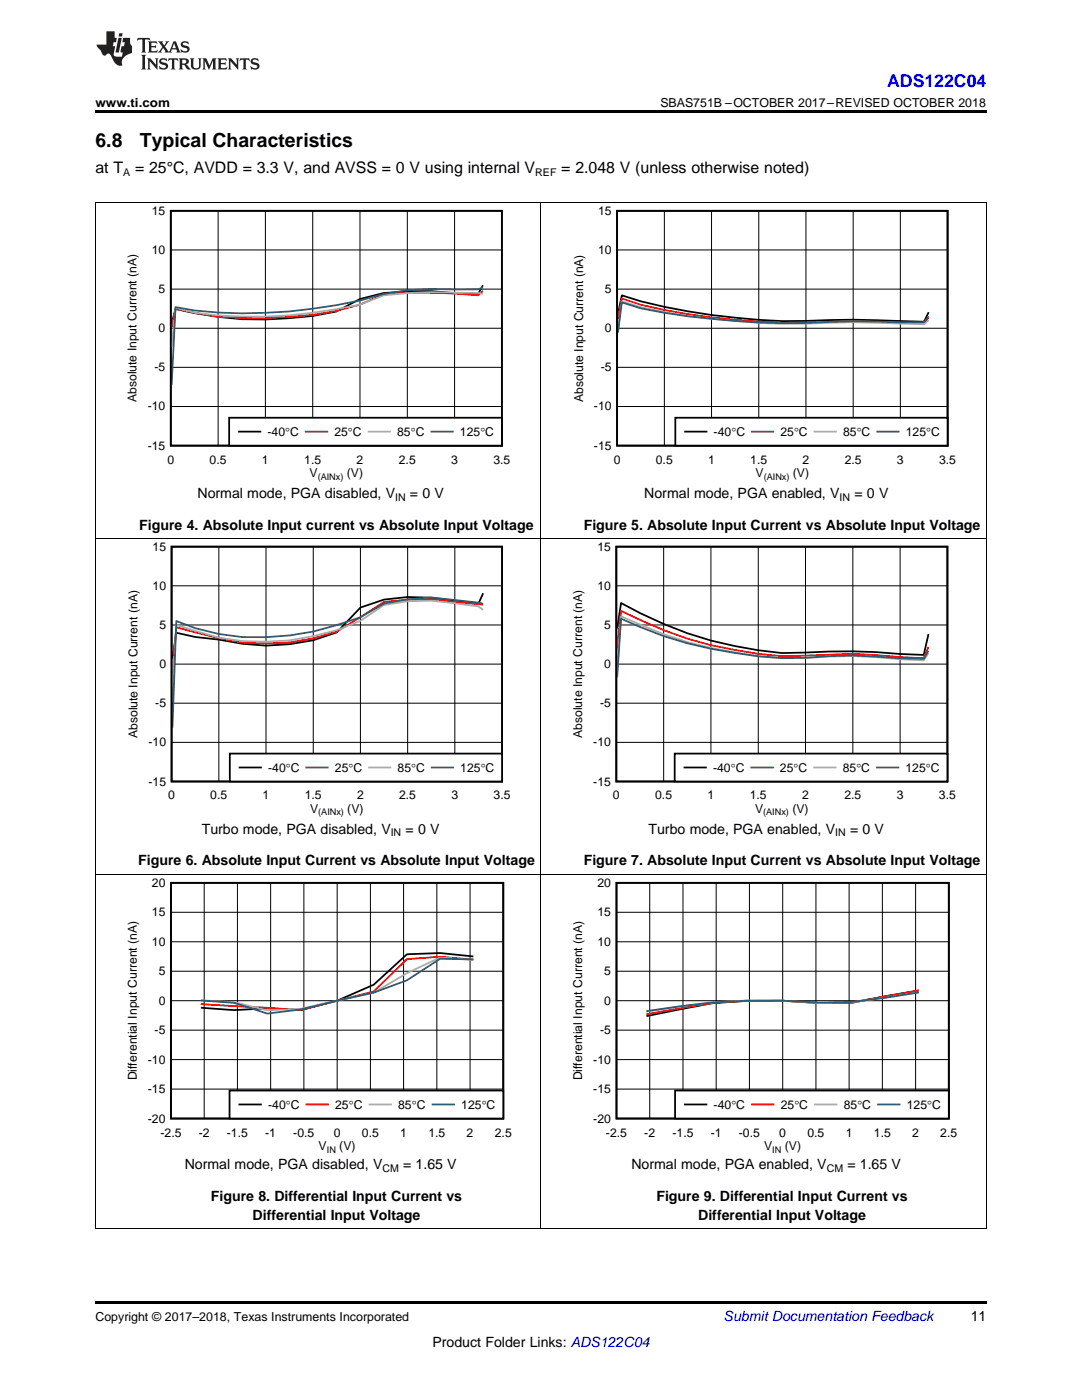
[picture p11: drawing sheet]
<svg xmlns="http://www.w3.org/2000/svg" width="216mm" height="279mm" viewBox="0 0 216 279" stroke-linecap="round" stroke-linejoin="round" font-family="sans-serif">
<path d="M19 259.7h177.8v.5h-177.8z" fill="#000"/>
<g fill="none" stroke="#000" stroke-width=".2">
<path d="M19.1 174.4v70.8M40.7 176.2v47M47.4 176.2v47M54 176.2v47M60.6 176.2v47M67.3 176.2v47M73.9 176.2v47M80.5 176.2v47M87.2 176.2v47M93.8 176.2v47M107.9 174.4v70.8M196.8 174.4v70.8"/>
<path d="M34.1 199.7h66.3M34.1 193.8h66.3M34.1 188h66.3M34.1 182.1h66.3M34.1 217.4h66.3M34.1 211.5h66.3M34.1 205.6h66.3M19 245.2h177.8"/>
</g>
<path d="M34.1 176.2h66.3v47h-66.3zM94.5 190.9l-6.7-.7-6.6 .2-6.6 6.1-7.3 3.2-7.3 1.9-6.7-.4-6.6 .4-6.6-.5" fill="none" stroke="#000" stroke-width=".35"/>
<path d="M94.5 191.5l-6.7-.6-6.6 .5-6.6 6.5-14.6 3.7-19.9-1.2" fill="none" stroke="#f00" stroke-width=".35"/>
<path d="M94.5 191.6l-6.7-.5-6.6 3.1-6.6 3.9-14.6 3.2-6.7 .3-6.6-1.6-6.6-.4" fill="none" stroke="#aaa" stroke-width=".35"/>
<path d="M94.5 191.5l-6.7-.2-6.6 4.3-6.6 2.5-14.6 3.4-6.7 .8-6.6-2.2-6.6-.4" fill="none" stroke="#295c75" stroke-width=".35"/>
<path d="M45.8 217.6h54.6v5.6h-54.6z" fill-rule="evenodd" fill="#fff"/>
<path d="M123 176.2h66.3v47h-66.3zM183.4 197.7l-13.3 2.4-6.6 .1-7.3-.5-7.3 .1-6.7 .4-13.2 2.6M45.8 217.6h54.6v5.6h-54.6zM47.8 220.4h4.3" fill="none" stroke="#000" stroke-width=".35"/>
<path d="M183.4 197.7l-13.3 2.3-6.6 .2-7.3-.5h-7.3l-6.7 .4-13.2 2.3M61.2 220.4h4.2" fill="none" stroke="#f00" stroke-width=".35"/>
<path d="M183.4 198l-13.3 2-6.6 .2a118.6 118.6 0 0 0-34.5 1.7M73.7 220.4h4.3" fill="none" stroke="#aaa" stroke-width=".35"/>
<path d="M183.4 198.1l-6.7 1-6.6 .9-6.6 .1a135.2 135.2 0 0 0-34.5 1.7M86.3 220.4h4.3" fill="none" stroke="#295c75" stroke-width=".35"/>
<g fill="none" stroke="#000" stroke-width=".2">
<path d="M129.6 176.2v47M136.3 176.2v47M142.9 176.2v47M149.5 176.2v47M156.2 176.2v47M162.8 176.2v47M169.4 176.2v47M176.1 176.2v47M182.7 176.2v47M123 199.7h66.3M123 193.8h66.3M123 188h66.3"/>
<path d="M123 182.1h66.3M123 217.4h66.3M123 211.5h66.3M123 205.6h66.3"/>
</g>
<path d="M134.7 217.6h54.6v5.6h-54.6z" fill-rule="evenodd" fill="#fff"/>
<path d="M34.2 109.1h66v46.9h-66zM96.4 118.4l-.9 2.1-9.4-1.2-4.8-.2-4.7 .6-4.7 1.6-4.7 4.9a38.6 38.6 0 0 1-23.5 1.4l-4.7-.5-3.8-.8-.8 5.2M134.7 217.6h54.6v5.6h-54.6zM136.7 220.4h4.3" fill="none" stroke="#000" stroke-width=".35"/>
<path d="M96.4 120.7l-10.3-1.1-4.8 .1-4.7 .4-9.4 5.9a41.3 41.3 0 0 1-23.5 1.3l-8.5-2.1-.8 7.9M150.1 220.4h4.2" fill="none" stroke="#f00" stroke-width=".35"/>
<path d="M96.4 121.7l-.9-.7-4.7-.6-4.7-.5-4.8 .1-4.7 .7-4.7 3.2a47 47 0 0 1-28.2 3.4l-8.5-2.6-.8 12.4M162.6 220.4h4.3" fill="none" stroke="#aaa" stroke-width=".35"/>
<path d="M96.4 120.5l-.9-.2-9.4-1.1-4.8 .4-4.7 .9-4.7 2.7a55.6 55.6 0 0 1-23.5 3.9l-4.7-.6-4.7-1.1-3.8-1.5-.8 21.4M175.2 220.4h4.3" fill="none" stroke="#295c75" stroke-width=".35"/>
<g fill="none" stroke="#000" stroke-width=".2">
<path d="M19.1 107.4v67.1M34.2 116.9h66M43.7 109.1v46.9M53.1 109.1v46.9M62.5 109.1v46.9M71.9 109.1v46.9M81.3 109.1v46.9M90.8 109.1v46.9M107.9 107.4v67.1M196.8 107.4v67.1M34.2 132.5h66M34.2 124.7h66"/>
<path d="M34.2 148.2h66M34.2 140.3h66M19 174.4h177.8"/>
</g>
<path d="M45.9 150.4h54.3v5.6h-54.3z" fill-rule="evenodd" fill="#fff"/>
<path d="M123 109.1h66v46.9h-66zM123.2 125.4l.7-5.1a76.6 76.6 0 0 0 32.1 10l4.7-.1a114.9 114.9 0 0 1 18.9 .3l4.7 .2 1-4.2M45.9 150.4h54.3v5.6h-54.3zM47.8 153.2h4.3" fill="none" stroke="#000" stroke-width=".35"/>
<path d="M185.3 129.1l-1 2.3-14.1-.9-14.2 .5a79.5 79.5 0 0 1-32.1-9.1l-.7 7.5M61.1 153.2h4.3" fill="none" stroke="#f00" stroke-width=".35"/>
<path d="M185.3 130.3l-1 1.5-4.7-.2a87.4 87.4 0 0 0-18.9-.3l-4.7 .1a86.6 86.6 0 0 1-32.1-8.4l-.7 9.7M73.6 153.2h4.3" fill="none" stroke="#aaa" stroke-width=".35"/>
<path d="M185.3 129.9l-1 1.6-4.7-.1a86.7 86.7 0 0 0-18.9-.1 74.5 74.5 0 0 1-18.8-1.8 74.5 74.5 0 0 1-18-6l-.7 11.7M86.1 153.2h4.3" fill="none" stroke="#295c75" stroke-width=".35"/>
<path d="M123 116.9h66.1M132.4 109.1v46.9M141.9 109.1v46.9M151.3 109.1v46.9M160.7 109.1v46.9M170.2 109.1v46.9M179.6 109.1v46.9M123 132.5h66.1M123 124.7h66.1M123 148.2h66.1M123 140.3h66.1" fill="none" stroke="#000" stroke-width=".2"/>
<path d="M134.6 150.4h54.4v5.6h-54.4z" fill-rule="evenodd" fill="#fff"/>
<path d="M34.1 42.1h66v46.8h-66zM96.4 56.9l-1 1.8-4.7-.2-4.7-.4h-4.7l-4.8 .4-4.7 1.2-4.7 2.5a71.3 71.3 0 0 1-32.1-.5l-.7 2.8M134.6 150.4h54.4v5.6h-54.4zM136.6 153.2h4.3" fill="none" stroke="#000" stroke-width=".35"/>
<path d="M96.4 58l-1 .9a111.5 111.5 0 0 0-18.9-.2l-4.7 2.1-4.7 1.2a92.1 92.1 0 0 1-23.6 1.2l-4.7-.8-3.8-.8-.7 3.8M149.9 153.2h4.3" fill="none" stroke="#f00" stroke-width=".35"/>
<path d="M96.4 58.6a169.8 169.8 0 0 0-15.1-.1l-4.8 .4-4.7 1.9a93.7 93.7 0 0 1-33 1.6l-3.8-1-.7 7.9M162.4 153.2h4.3" fill="none" stroke="#aaa" stroke-width=".35"/>
<path d="M96.4 57.3l-1 .4-4.7 .1a47.5 47.5 0 0 0-18.9 2.2 101.5 101.5 0 0 1-33 2l-3.8-.7-.7 15.5M175 153.2h4.3" fill="none" stroke="#295c75" stroke-width=".35"/>
<g fill="none" stroke="#000" stroke-width=".2">
<path d="M19.1 40.4v67.1M34.1 57.7h66.1M34.1 49.9h66.1M43.5 42.1v46.8M53 42.1v46.8M62.4 42.1v46.8M71.8 42.1v46.8M81.3 42.1v46.8M90.7 42.1v46.8M107.9 40.4v67.1M196.8 40.4v67.1M34.1 73.3h66.1"/>
<path d="M34.1 65.5h66.1M34.1 81.1h66.1M19 107.4h177.8"/>
</g>
<path d="M45.7 83.4h54.4v5.5h-54.4z" fill-rule="evenodd" fill="#fff"/>
<path d="M123.1 42.1h66v46.8h-66zM185.3 62.3l-.9 1.9-4.7-.1a172.3 172.3 0 0 0-18.9-.1 131.8 131.8 0 0 1-32.9-3.9l-3.8-1.2-.8 3.7M45.7 83.4h54.4v5.5h-54.4zM47.7 86.1h4.3" fill="none" stroke="#000" stroke-width=".35"/>
<path d="M185.3 63.3l-.9 1.2a264.3 264.3 0 0 0-23.6-.1 143.9 143.9 0 0 1-32.9-3.6l-3.8-1.2-.8 4.1M61 86.1h4.3" fill="none" stroke="#f00" stroke-width=".35"/>
<path d="M185.3 63.9l-.9 .8a262.3 262.3 0 0 0-23.6-.1 154.2 154.2 0 0 1-32.9-3.3l-3.8-1.2-.8 5.7M73.5 86.1h4.3" fill="none" stroke="#aaa" stroke-width=".35"/>
<path d="M185.3 63.2l-.9 1.1h-4.7a159.7 159.7 0 0 0-18.9 .1 159.2 159.2 0 0 1-32.9-2.9l-3.8-1.2-.8 6.1M86.1 86.1h4.3" fill="none" stroke="#295c75" stroke-width=".35"/>
<path d="M123.1 57.7h66M123.1 49.9h66M132.6 42.1v46.8M142 42.1v46.8M151.4 42.1v46.8M160.8 42.1v46.8M170.2 42.1v46.8M179.7 42.1v46.8M123.1 73.3h66M123.1 65.5h66M123.1 81.1h66" fill="none" stroke="#000" stroke-width=".2"/>
<path d="M134.8 83.4h54.3v5.5h-54.3z" fill-rule="evenodd" fill="#fff"/>
<path d="M134.8 83.4h54.3v5.5h-54.3zM136.7 86.1h4.3" fill="none" stroke="#000" stroke-width=".35"/>
<path d="M150 86.1h4.3" fill="none" stroke="#f00" stroke-width=".35"/>
<path d="M162.5 86.1h4.3" fill="none" stroke="#aaa" stroke-width=".35"/>
<path d="M175 86.1h4.3" fill="none" stroke="#295c75" stroke-width=".35"/>
<path d="M19 40.4h177.8" fill="none" stroke="#000" stroke-width=".2"/>
<path d="M19 22h177.8v.5h-177.8z" fill="#000"/>
<g fill="#231f20">
<path d="M27.5 7.6l-.1 .5 .4-.2h.6v.1v2.1l-.2 .4h1l-.3-.4v-2.1l.1-.1h.5l.5 .2-.2-.5zM29.5 8.3l.2 .3v1.5l-.2 .4h1.8l.2-.6a1.04 1.04 0 0 1-1.3 .2v-.7h.6l.3 .2v-.6l-.3 .2h-.6v-.6l.8-.1 .4 .3-.2-.5zM31.5 8.3l.9 1.1-.9 1.1h.8l-.2-.2 .5-.7 .4 .7-.2 .2h1.5l-.1-.2 .1-.4h.9l.1 .4-.2 .2h1l-.3-.3-.7-1.9h-.5l-.9 2-.8-1 .9-1h-.8l.1 .3-.3 .5-.4-.6 .2-.2zM34.7 8.6l.4 1h-.7zM36.3 8.4a.63 .63 0 0 0-.2 .7 .63 .63 0 0 0 .6 .4l.6 .2 .1 .2a.75 .75 0 0 1-.7 .4 .75 .75 0 0 1-.6-.5l.1 .7 .1-.1a1.11 1.11 0 0 0 1.5-.6 1.13 1.13 0 0 0-1.2-.8l-.1-.4a1.04 1.04 0 0 1 1.2 .2l-.2-.5-.1 .1-.5-.2zM28.2 10.9l.2 .4v2.2l-.2 .4h1l-.3-.4v-2.2l.3-.4zM29.3 11.6l.3 .4v1.5l-.3 .4h.8l-.2-.4v-1.3l1.5 1.7v-1.9l.2-.4h-.7l.2 .4v.9l-1.1-1.3zM32 11.8a.62 .62 0 0 0-.2 .7 .62 .62 0 0 0 .6 .4l.6 .1 .1 .3a.76 .76 0 0 1-.7 .3 .76 .76 0 0 1-.6-.4l.1 .7 .1-.1a1.11 1.11 0 0 0 1.5-.6 1.13 1.13 0 0 0-1.2-.8l-.1-.4a1.04 1.04 0 0 1 1.2 .2l-.2-.6-.1 .1-.5-.1zM33.7 11.6l-.2 .6a.61 .61 0 0 1 .8-.3v1.6l-.2 .4h.9l-.2-.4v-1.6a.63 .63 0 0 1 .8 .3l-.2-.6zM35.6 11.6l.3 .4v1.5l-.3 .4h1l-.2-.2v-.8l.5 .2a.76 .76 0 0 0 1.2 .7l-1-1a.58 .58 0 0 0 .6-.5 .58 .58 0 0 0-.5-.6zM36.4 11.9h.1a.45 .45 0 0 1 .5 .1 .45 .45 0 0 1 .1 .5l-.7 .2zM37.9 11.6l.2 .2a2.17 2.17 0 0 0 .3 1.9 .99 .99 0 0 0 1.6-.6v-1.1l.2-.4h-.7l.2 .2a1.92 1.92 0 0 1-.2 1.8 .6 .6 0 0 1-.9-.5v-1.1l.2-.4zM40.4 11.6l.2 .4v1.5l-.2 .4h.7l-.2-.4v-1.4l.8 1.8 .8-1.8v1.4l-.2 .4h.9l-.2-.4v-1.5l.2-.4h-.8l-.6 1.5-.6-1.5zM43.4 11.6l.2 .4v1.5l-.2 .4h1.8l.2-.6a1.04 1.04 0 0 1-1.3 .1v-.6h.5l.4 .2v-.6l-.4 .2h-.5v-.7h.8l.3 .3-.1-.6zM45.5 11.6l.2 .4v1.5l-.2 .4h.7l-.2-.4v-1.3l1.5 1.7v-1.9l.2-.4h-.7l.2 .4v.9l-1.1-1.3zM47.9 11.6l-.1 .6a.61 .61 0 0 1 .8-.3v1.6l-.3 .4h1l-.3-.4 .1-1.6a.63 .63 0 0 1 .7 .3l-.1-.6zM50.2 11.8a.62 .62 0 0 0-.2 .7 .62 .62 0 0 0 .6 .4l.6 .1 .2 .3a.76 .76 0 0 1-.8 .3 .76 .76 0 0 1-.6-.4l.1 .7 .2-.1a1.11 1.11 0 0 0 1.5-.6 1.13 1.13 0 0 0-1.3-.8l-.1-.4a1.04 1.04 0 0 1 1.2 .2l-.1-.6-.2 .1-.5-.1z"/>
<path d="M21.2 6.3v2.6h-1.9l.1 .4 .7 .9a.91 .91 0 0 0 1 .8 .56 .56 0 0 1 .5-.3 .56 .56 0 0 1 .5 .3l.4 .8a1.53 1.53 0 0 0 1.9 1.2 1.54 1.54 0 0 1 1-2.1l.9-.3v-1.4a1.52 1.52 0 0 1-.3-1.6h-1.4l-.2 .8h.5l-.2 .8h-.4l-.2 1v.2l.4 .1-.2 .8a1.93 1.93 0 0 1-1.6-.3l.3-1.8h-.5l.2-.8h.4l.2-.8h-.4v-1.3zM23.6 7.6l-.6 2.9h.7l.6-2.9zM23.8 6.6l-.1 .7h.6l.2-.7z"/>
</g>
<g font-size="3.9">
<text x="19" y="29.3">6.8</text>
<text x="27.9" y="29.3">Typical Characteristics</text>
</g>
<text font-size="3.5" fill="#00f" x="177" y="17.3">ADS122C04</text>
<g font-size="3.2">
<text x="19" y="34.4">at T</text>
<text x="27" y="34.4">= 25°C, AVDD = 3.3 V, and AVSS = 0 V using internal V</text>
<text x="112" y="34.4">= 2.048 V (unless otherwise noted)</text>
</g>
<g font-size="2.8">
<text x="39.4" y="99.3">Normal mode, PGA disabled, V</text>
<text x="81.8" y="99.3">= 0 V</text>
<text x="128.6" y="99.3">Normal mode, PGA enabled, V</text>
<text x="170.5" y="99.3">= 0 V</text>
<text x="27.8" y="105.7">Figure 4. Absolute Input current vs Absolute Input Voltage</text>
<text x="116.5" y="105.7">Figure 5. Absolute Input Current vs Absolute Input Voltage</text>
<text x="40.3" y="166.4">Turbo mode, PGA disabled, V</text>
<text x="80.9" y="166.4">= 0 V</text>
<text x="129.4" y="166.4">Turbo mode, PGA enabled, V</text>
<text x="169.6" y="166.4">= 0 V</text>
<text x="27.6" y="172.7">Figure 6. Absolute Input Current vs Absolute Input Voltage</text>
<text x="116.5" y="172.7">Figure 7. Absolute Input Current vs Absolute Input Voltage</text>
<text x="36.9" y="233.4">Normal mode, PGA disabled, V</text>
<text x="80.4" y="233.4">= 1.65 V</text>
<text x="126" y="233.4">Normal mode, PGA enabled, V</text>
<text x="169.1" y="233.4">= 1.65 V</text>
<text x="42.1" y="239.7">Figure 8. Differential Input Current vs</text>
<text x="131" y="239.7">Figure 9. Differential Input Current vs</text>
<text x="50.4" y="243.5">Differential Input Voltage</text>
<text x="139.3" y="243.5">Differential Input Voltage</text>
<text x="193.7" y="263.6">11</text>
<text x="86.3" y="268.9">Product Folder Links: ADS122C04</text>
</g>
<text font-size="2.8" fill="#0000c8" x="144.4" y="263.6">Submit Documentation Feedback</text>
<g font-size="2.5">
<text x="19" y="21.4">www.ti.com</text>
<text x="131.8" y="21.4">SBAS751B –OCTOBER 2017–REVISED OCTOBER 2018</text>
<text x="19" y="263.6">Copyright © 2017–2018, Texas Instruments Incorporated</text>
</g>
<g font-size="2.4">
<text x="30.3" y="42.9">15</text>
<text x="119.4" y="42.9">15</text>
<text x="30.3" y="50.7">10</text>
<text x="119.4" y="50.7">10</text>
<text x="31.7" y="58.5">5</text>
<text x="120.7" y="58.5">5</text>
<text x="31.7" y="66.3">0</text>
<text x="120.7" y="66.3">0</text>
<text x="30.8" y="74.1">-5</text>
<text x="119.9" y="74.1">-5</text>
<text x="27.3" y="80.3" transform="rotate(-90 27.3 80.3)">Absolute Input Current (nA)</text>
<text x="29.5" y="81.9">-10</text>
<text x="116.3" y="80.3" transform="rotate(-90 116.3 80.3)">Absolute Input Current (nA)</text>
<text x="118.5" y="81.9">-10</text>
<text x="29.5" y="89.7">-15</text>
<text x="53.4" y="87">-40qC</text>
<text x="66.7" y="87">25qC</text>
<text x="79.2" y="87">85</text>
<text x="82" y="87">qC</text>
<text x="91.8" y="87">125qC</text>
<text x="118.5" y="89.7">-15</text>
<text x="142.4" y="87">-40qC</text>
<text x="155.7" y="87">25qC</text>
<text x="168.2" y="87">85</text>
<text x="170.9" y="87">qC</text>
<text x="180.7" y="87">125qC</text>
<text x="33.4" y="92.5">0</text>
<text x="41.8" y="92.5">0.5</text>
<text x="52.3" y="92.5">1</text>
<text x="60.7" y="92.5">1.5</text>
<text x="61.8" y="95.3">V</text>
<text x="69.2" y="95.3">(V)</text>
<text x="71.2" y="92.5">2</text>
<text x="79.6" y="92.5">2.5</text>
<text x="90" y="92.5">3</text>
<text x="98.5" y="92.5">3.5</text>
<text x="122.5" y="92.5">0</text>
<text x="130.9" y="92.5">0.5</text>
<text x="141.3" y="92.5">1</text>
<text x="149.7" y="92.5">1.5</text>
<text x="150.8" y="95.3">V</text>
<text x="158.2" y="95.3">(V)</text>
<text x="160.1" y="92.5">2</text>
<text x="168.5" y="92.5">2.5</text>
<text x="179" y="92.5">3</text>
<text x="187.4" y="92.5">3.5</text>
<text x="30.5" y="109.9">15</text>
<text x="119.2" y="109.9">15</text>
<text x="30.5" y="117.7">10</text>
<text x="119.2" y="117.7">10</text>
<text x="31.8" y="125.5">5</text>
<text x="120.6" y="125.5">5</text>
<text x="31.8" y="133.3">0</text>
<text x="120.6" y="133.3">0</text>
<text x="31" y="141.1">-5</text>
<text x="119.7" y="141.1">-5</text>
<text x="27.4" y="147.3" transform="rotate(-90 27.4 147.3)">Absolute Input Current (nA)</text>
<text x="29.6" y="148.9">-10</text>
<text x="116.2" y="147.3" transform="rotate(-90 116.2 147.3)">Absolute Input Current (nA)</text>
<text x="118.4" y="148.9">-10</text>
<text x="53.5" y="154">-40qC</text>
<text x="66.8" y="154">25qC</text>
<text x="79.3" y="154">85</text>
<text x="82" y="154">qC</text>
<text x="91.8" y="154">125qC</text>
<text x="142.3" y="154">-40qC</text>
<text x="155.6" y="154">25qC</text>
<text x="168.1" y="154">85</text>
<text x="170.9" y="154">qC</text>
<text x="180.7" y="154">125qC</text>
<text x="29.6" y="156.8">-15</text>
<text x="33.6" y="159.5">0</text>
<text x="42" y="159.5">0.5</text>
<text x="52.4" y="159.5">1</text>
<text x="60.8" y="159.5">1.5</text>
<text x="71.2" y="159.5">2</text>
<text x="79.6" y="159.5">2.5</text>
<text x="90.1" y="159.5">3</text>
<text x="98.5" y="159.5">3.5</text>
<text x="118.4" y="156.8">-15</text>
<text x="122.3" y="159.5">0</text>
<text x="130.7" y="159.5">0.5</text>
<text x="141.2" y="159.5">1</text>
<text x="149.6" y="159.5">1.5</text>
<text x="160.1" y="159.5">2</text>
<text x="168.5" y="159.5">2.5</text>
<text x="178.9" y="159.5">3</text>
<text x="187.4" y="159.5">3.5</text>
<text x="61.9" y="162.3">V</text>
<text x="69.3" y="162.3">(V)</text>
<text x="150.7" y="162.3">V</text>
<text x="158.1" y="162.3">(V)</text>
<text x="30.3" y="177">20</text>
<text x="119.2" y="177">20</text>
<text x="30.3" y="182.9">15</text>
<text x="119.2" y="182.9">15</text>
<text x="30.3" y="188.7">10</text>
<text x="119.2" y="188.7">10</text>
<text x="31.7" y="194.6">5</text>
<text x="120.6" y="194.6">5</text>
<text x="31.7" y="200.5">0</text>
<text x="120.6" y="200.5">0</text>
<text x="30.9" y="206.4">-5</text>
<text x="119.8" y="206.4">-5</text>
<text x="27.3" y="215.6" transform="rotate(-90 27.3 215.6)">Differential Input Current (nA)</text>
<text x="29.5" y="212.3">-10</text>
<text x="116.2" y="215.6" transform="rotate(-90 116.2 215.6)">Differential Input Current (nA)</text>
<text x="118.4" y="212.3">-10</text>
<text x="29.5" y="218.2">-15</text>
<text x="53.5" y="221.3">-40qC</text>
<text x="66.9" y="221.3">25qC</text>
<text x="79.5" y="221.3">85qC</text>
<text x="92" y="221.3">125qC</text>
<text x="118.4" y="218.2">-15</text>
<text x="142.4" y="221.3">-40qC</text>
<text x="155.8" y="221.3">25qC</text>
<text x="168.4" y="221.3">85qC</text>
<text x="180.9" y="221.3">125qC</text>
<text x="29.5" y="224">-20</text>
<text x="32" y="226.8">-2.5</text>
<text x="39.7" y="226.8">-2</text>
<text x="45.3" y="226.8">-1.5</text>
<text x="52.9" y="226.8">-1</text>
<text x="58.5" y="226.8">-0.5</text>
<text x="66.6" y="226.8">0</text>
<text x="72.2" y="226.8">0.5</text>
<text x="79.9" y="226.8">1</text>
<text x="85.5" y="226.8">1.5</text>
<text x="93.1" y="226.8">2</text>
<text x="98.7" y="226.8">2.5</text>
<text x="118.4" y="224">-20</text>
<text x="120.9" y="226.8">-2.5</text>
<text x="128.6" y="226.8">-2</text>
<text x="134.2" y="226.8">-1.5</text>
<text x="141.8" y="226.8">-1</text>
<text x="147.4" y="226.8">-0.5</text>
<text x="155.5" y="226.8">0</text>
<text x="161.1" y="226.8">0.5</text>
<text x="168.8" y="226.8">1</text>
<text x="174.4" y="226.8">1.5</text>
<text x="182" y="226.8">2</text>
<text x="187.6" y="226.8">2.5</text>
<text x="63.6" y="229.6">V</text>
<text x="67.7" y="229.6">(V)</text>
<text x="152.5" y="229.6">V</text>
<text x="156.6" y="229.6">(V)</text>
</g>
<g font-size="2.1">
<text x="24.6" y="35.1">A</text>
<text x="106.8" y="35.1">REF</text>
<text x="78.8" y="99.9">IN</text>
<text x="167.5" y="99.9">IN</text>
<text x="78" y="166.9">IN</text>
<text x="166.7" y="166.9">IN</text>
<text x="76.3" y="234">CM</text>
<text x="165" y="234">CM</text>
</g>
<g font-size="1.8">
<text x="63.4" y="95.7">(AINx)</text>
<text x="152.4" y="95.7">(AINx)</text>
<text x="63.5" y="162.7">(AINx)</text>
<text x="152.3" y="162.7">(AINx)</text>
<text x="65.2" y="230">IN</text>
<text x="154.1" y="230">IN</text>
</g>
</svg>
